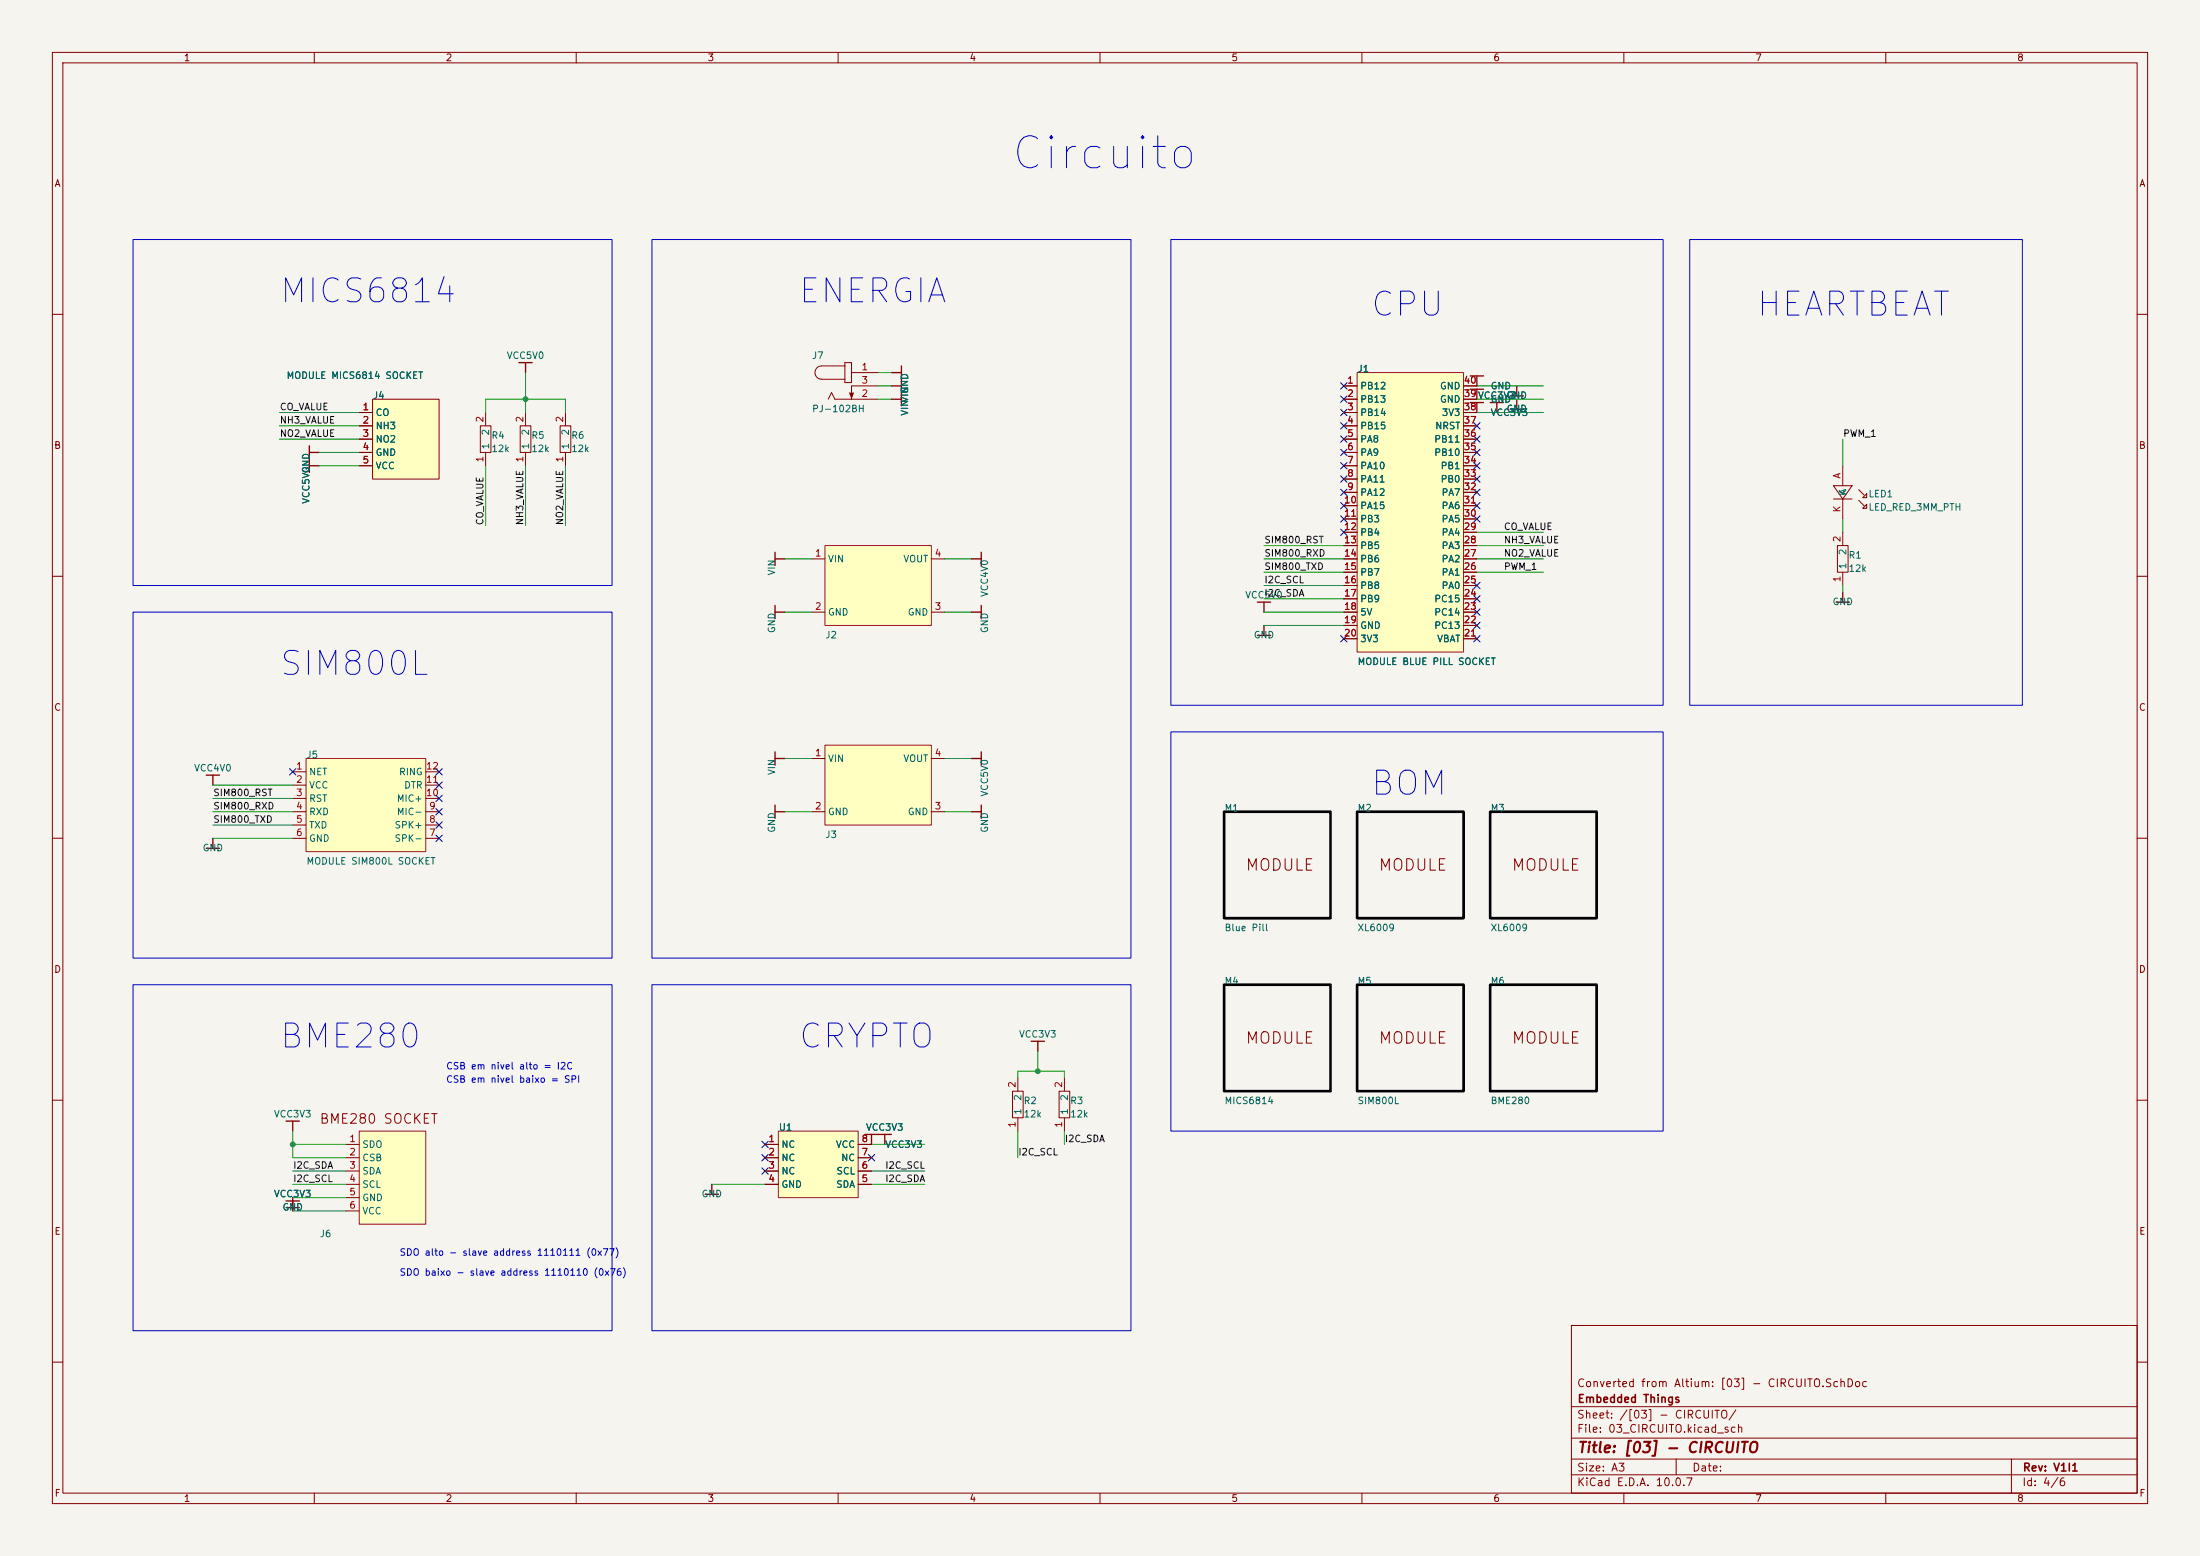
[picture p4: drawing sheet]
<svg xmlns="http://www.w3.org/2000/svg" width="420mm" height="297mm" viewBox="0 0 420 297" stroke-linecap="round" stroke-linejoin="round" font-family="sans-serif">
<path d="M0 0h420v297h-420z" fill="#f5f4ef" stroke="#f5f4ef" stroke-width=".19"/>
<g fill="none" stroke="#840000" stroke-width=".19">
<path d="M10 10h400v277h-400zM12 12h396v273h-396zM60 10v2M110 10v2M160 10v2M210 10v2M260 10v2M310 10v2M360 10v2M10 60h2M161.3 69.9h-4.5a1.27 1.27 0 0 0-1.2 1.2 1.27 1.27 0 0 0 1.2 1.3h4.5M161.3 69.2h1.3v3.8h-1.3z"/>
<path d="M162.6 73.7v2.5h-3.2l-.7-1.3-.6 1.3M408 60h2M10 110h2M408 110h2M10 160h2M408 160h2M10 210h2M408 210h2M300 253h108v32h-108zM10 260h2M300 278.5h108M300 274.5h108"/>
<path d="M300 268.5h108M320 278.5v3M384 278.5v6.5M408 260h2M60 285v2M110 285v2M160 285v2M210 285v2M260 285v2M300 281.5h108M310 285v2M360 285v2"/>
</g>
<path d="M170.2 73.7h1.9M170.2 71.1h1.9M172.1 69.9v5M39.4 148h2.5M40.6 148v1.9" fill="none" stroke="#840000" stroke-width=".25"/>
<path d="M162.1 74.9h1l-.5 1.3z" fill="#840000"/>
<path d="M162.6 71.1h5M162.6 76.2h5M162.6 73.7h5" fill="none" stroke="#840000" stroke-width=".19"/>
<path d="M284.5 76.8h2.5M285.7 76.8v1.9M288.3 75.6h2.5M288.3 78.1h2.5M289.6 73.7v1.9M289.6 76.2v1.9M185.4 116.8h1.9M185.4 106.7h1.9M187.3 105.4v2.6M187.3 115.6v2.5" fill="none" stroke="#840000" stroke-width=".25"/>
<path d="M157.5 104.1h20.3v15.3h-20.3z" fill="#ffffc2"/>
<path d="M157.5 104.1h20.3v15.3h-20.3z" fill="none" stroke="#9e0e29" stroke-width=".19"/>
<path d="M154.9 106.7h2.6M154.9 116.8h2.6M177.8 106.7h2.5M177.8 116.8h2.5" fill="none" stroke="#840000" stroke-width=".19"/>
<path d="M148 105.4v2.6M148 115.6v2.5M148 106.7h1.9M148 116.8h1.9M148 143.5v2.6M148 153.7v2.5M148 144.8h1.9M148 154.9h1.9M185.4 144.8h1.9M185.4 154.9h1.9M187.3 143.5v2.6M187.3 153.7v2.5" fill="none" stroke="#840000" stroke-width=".25"/>
<path d="M157.5 142.2h20.3v15.3h-20.3z" fill="#ffffc2"/>
<path d="M157.5 142.2h20.3v15.3h-20.3z" fill="none" stroke="#9e0e29" stroke-width=".19"/>
<path d="M154.9 144.8h2.6M154.9 154.9h2.6M177.8 144.8h2.5M177.8 154.9h2.5" fill="none" stroke="#840000" stroke-width=".19"/>
<path d="M280.7 74.3h2.5M280.7 71.8h2.5M280.7 76.8h2.5M281.9 71.8v1.9M281.9 74.3v1.9M281.9 76.8v1.9" fill="none" stroke="#840000" stroke-width=".25"/>
<path d="M259.1 71.1h20.3v53.4h-20.3z" fill="#ffffc2"/>
<path d="M259.1 71.1h20.3v53.4h-20.3z" fill="none" stroke="#9e0e29" stroke-width=".19"/>
<g fill="none" stroke="#840000" stroke-width=".19">
<path d="M256.5 73.7h2.6M256.5 76.2h2.6M256.5 78.7h2.6M279.4 73.7h2.5M279.4 76.2h2.5M279.4 78.7h2.5M256.5 81.3h2.6M256.5 83.8h2.6M256.5 86.4h2.6M256.5 88.9h2.6M256.5 91.4h2.6M256.5 94h2.6"/>
<path d="M256.5 96.5h2.6M256.5 99.1h2.6M279.4 81.3h2.5M279.4 83.8h2.5M279.4 86.4h2.5M279.4 88.9h2.5M279.4 91.4h2.5M279.4 94h2.5M279.4 96.5h2.5M279.4 99.1h2.5M256.5 101.6h2.6M256.5 104.1h2.6"/>
<path d="M256.5 106.7h2.6M256.5 109.2h2.6M256.5 111.8h2.6M256.5 114.3h2.6M256.5 116.8h2.6M256.5 119.4h2.6M279.4 101.6h2.5M279.4 104.1h2.5M279.4 106.7h2.5M279.4 109.2h2.5M279.4 111.8h2.5M279.4 114.3h2.5"/>
<path d="M279.4 116.8h2.5M279.4 119.4h2.5M256.5 121.9h2.6M279.4 121.9h2.5"/>
</g>
<path d="M240 114.9h2.6M241.3 114.9v1.9M241.3 119.4v1.9M240 121.3h2.6" fill="none" stroke="#840000" stroke-width=".25"/>
<path d="M148.6 215.9h15.2v12.7h-15.2z" fill="#ffffc2"/>
<path d="M148.6 215.9h15.2v12.7h-15.2z" fill="none" stroke="#9e0e29" stroke-width=".19"/>
<path d="M146 218.4h2.6M163.8 218.4h2.6M146 221h2.6M146 223.5h2.6M146 226.1h2.6M163.8 221h2.6M163.8 223.5h2.6M163.8 226.1h2.6" fill="none" stroke="#840000" stroke-width=".19"/>
<path d="M134.6 228h2.6M135.9 226.1v1.9" fill="none" stroke="#840000" stroke-width=".25"/>
<path d="M68.6 215.9h12.7v17.8h-12.7z" fill="#ffffc2"/>
<path d="M68.6 215.9h12.7v17.8h-12.7z" fill="none" stroke="#9e0e29" stroke-width=".19"/>
<path d="M66 218.4h2.6M66 221h2.6M66 223.5h2.6M66 226.1h2.6M66 228.6h2.6M66 231.1h2.6" fill="none" stroke="#840000" stroke-width=".19"/>
<path d="M350.5 114.9h2.6M351.8 113v1.9M54.6 230.5h2.5M55.9 228.6v1.9" fill="none" stroke="#840000" stroke-width=".25"/>
<g fill="#ffffc2">
<path d="M356.4 94.2v.8h-.8z"/>
<path d="M356.4 96.3v.7h-.8z"/>
</g>
<g fill="none" stroke="#840000" stroke-width=".19">
<path d="M92.7 78.7v2.6M100.3 78.7v2.6M91.7 81.3h2v5.1h-2zM92.7 86.4v2.5M99.3 81.3h2v5.1h-2zM100.3 86.4v2.5M350 92.7h3.6l-1.8 2.6zM350 95.3h3.6M351.8 88.9v3.8M351.8 95.3v3.8M354.8 93.5l1.1 1M354.8 95.5l1.1 1"/>
<path d="M356.4 94.2v.8h-.8zM356.4 96.3v.7h-.8zM350.8 104.1h2v5.1h-2zM351.8 101.6v2.5M351.8 109.2v2.6M193.3 208.3h2v5.1h-2zM194.3 205.7v2.6M194.3 213.4v2.5M202.2 208.3h2v5.1h-2zM203.2 205.7v2.6M203.2 213.4v2.5"/>
</g>
<g fill="none" stroke="#840000" stroke-width=".25">
<path d="M99.1 69.2h2.5M100.3 69.2v1.9M170.2 76.2h1.9M172.1 74.9v2.6M196.8 198.8h2.6M198.1 198.8v1.9M54.6 214h2.5M55.9 214v1.9M165.1 216.5h5.1M166.4 216.5v1.9M168.9 216.5v1.9M54.6 229.2h2.5"/>
<path d="M55.9 229.2v1.9"/>
</g>
<path d="M233.7 154.9h20.3v20.4h-20.3zM259.1 154.9h20.3v20.4h-20.3zM284.5 154.9h20.3v20.4h-20.3zM233.7 188h20.3v20.3h-20.3zM259.1 188h20.3v20.3h-20.3zM284.5 188h20.3v20.3h-20.3z" fill="none" stroke="#000" stroke-width=".51"/>
<path d="M71.1 76.2h12.7v15.2h-12.7z" fill="#ffffc2"/>
<path d="M71.1 76.2h12.7v15.2h-12.7z" fill="none" stroke="#900" stroke-width=".19"/>
<path d="M68.6 78.7h2.5M107.9 78.7v2.6M68.6 81.3h2.5M68.6 83.8h2.5M68.6 86.4h2.5M68.6 88.9h2.5M106.9 81.3h2.1v5.1h-2.1zM107.9 86.4v2.5" fill="none" stroke="#840000" stroke-width=".19"/>
<path d="M59.1 85.1v5.1M59.1 88.9h1.9M59.1 86.4h1.9M39.4 161.9h2.5M40.6 160v1.9" fill="none" stroke="#840000" stroke-width=".25"/>
<path d="M58.4 144.8h22.9v17.8h-22.9z" fill="#ffffc2"/>
<path d="M58.4 144.8h22.9v17.8h-22.9z" fill="none" stroke="#9e0e29" stroke-width=".19"/>
<g fill="none" stroke="#840000" stroke-width=".19">
<path d="M68.6 78.7h2.5M256.5 78.7h2.6M256.5 73.7h2.6M256.5 76.2h2.6M279.4 78.7h2.5M279.4 73.7h2.5M279.4 76.2h2.5M68.6 81.3h2.5M68.6 83.8h2.5M68.6 86.4h2.5M68.6 88.9h2.5M256.5 81.3h2.6"/>
<path d="M256.5 83.8h2.6M256.5 86.4h2.6M256.5 88.9h2.6M256.5 91.4h2.6M256.5 94h2.6M256.5 96.5h2.6M256.5 99.1h2.6M279.4 81.3h2.5M279.4 83.8h2.5M279.4 86.4h2.5M279.4 88.9h2.5M279.4 91.4h2.5"/>
<path d="M279.4 94h2.5M279.4 96.5h2.5M279.4 99.1h2.5M256.5 101.6h2.6M256.5 104.1h2.6M256.5 106.7h2.6M256.5 109.2h2.6M256.5 111.8h2.6M256.5 114.3h2.6M256.5 116.8h2.6M256.5 119.4h2.6M279.4 101.6h2.5"/>
<path d="M279.4 104.1h2.5M279.4 106.7h2.5M279.4 109.2h2.5M279.4 111.8h2.5M279.4 114.3h2.5M279.4 116.8h2.5M279.4 119.4h2.5M256.5 121.9h2.6M279.4 121.9h2.5M55.9 147.3h2.5M55.9 149.9h2.5M55.9 152.4h2.5"/>
<path d="M55.9 154.9h2.5M55.9 157.5h2.5M81.3 147.3h2.5M81.3 149.9h2.5M81.3 152.4h2.5M81.3 154.9h2.5M81.3 157.5h2.5M55.9 160h2.5M81.3 160h2.5M146 218.4h2.6M163.8 218.4h2.6M146 221h2.6"/>
<path d="M146 223.5h2.6M146 226.1h2.6M163.8 221h2.6M163.8 223.5h2.6M163.8 226.1h2.6"/>
</g>
<g fill="none" stroke="#009600" stroke-width=".19">
<path d="M53.3 78.7h15.3M92.7 78.7v-2.5h15.2v2.5M100.3 71.1v7.6M167.6 76.2h2.6M167.6 71.1h2.6M167.6 73.7h2.6M281.9 76.2h12.7M281.9 78.7h12.7M281.9 73.7h12.7M53.3 81.3h15.3M53.3 83.8h15.3M61 88.9h7.6"/>
<path d="M61 86.4h7.6M92.7 88.9v11.4M100.3 88.9v11.4M107.9 88.9v11.4M351.8 83.8v5.1M351.8 99.1v2.5M149.9 116.8h5M149.9 106.7h5M180.3 116.8h5.1M180.3 106.7h5.1M241.3 116.8h15.2M241.3 106.7h15.2"/>
<path d="M241.3 104.1h15.2M241.3 109.2h15.2M241.3 114.3h15.2M241.3 111.8h15.2M241.3 119.4h15.2M281.9 106.7h12.7M281.9 104.1h12.7M281.9 101.6h12.7M281.9 109.2h12.7M351.8 111.8v1.2M40.6 152.4h15.3M40.6 154.9h15.3"/>
<path d="M40.6 149.9h15.3M40.6 157.5h15.3M149.9 144.8h5M149.9 154.9h5M180.3 144.8h5.1M180.3 154.9h5.1M40.6 160h15.3M55.9 218.4h10.1M55.9 215.9v5.1h10.1M166.4 218.4h10.1M194.3 205.7v-1.2h8.9v1.2M194.3 215.9v5.1"/>
<path d="M198.1 200.7v3.8M203.2 215.9v2.5M55.9 223.5h10.1M55.9 228.6h10.1M55.9 231.1h10.1M55.9 226.1h10.1M135.9 226.1h10.1M166.4 223.5h10.1M166.4 226.1h10.1"/>
</g>
<g fill="none" stroke="#000084" stroke-width=".19">
<path d="M255.9 73.1l1.2 1.2M255.9 75.6l1.2 1.2M255.9 78.1l1.2 1.2M257.1 73.1l-1.2 1.2M257.1 75.6l-1.2 1.2M257.1 78.1l-1.2 1.2M255.9 90.8l1.2 1.2M255.9 93.4l1.2 1.2M255.9 95.9l1.2 1.2M255.9 98.5l1.2 1.2M255.9 85.8l1.2 1.2M255.9 88.3l1.2 1.2"/>
<path d="M255.9 80.7l1.2 1.2M255.9 83.2l1.2 1.2M257.1 90.8l-1.2 1.2M257.1 93.4l-1.2 1.2M257.1 95.9l-1.2 1.2M257.1 98.5l-1.2 1.2M257.1 85.8l-1.2 1.2M257.1 88.3l-1.2 1.2M257.1 80.7l-1.2 1.2M257.1 83.2l-1.2 1.2M281.3 93.4l1.2 1.2M281.3 90.8l1.2 1.2"/>
<path d="M281.3 85.8l1.2 1.2M281.3 83.2l1.2 1.2M281.3 80.7l1.2 1.2M281.3 88.3l1.2 1.2M281.3 95.9l1.2 1.2M281.3 98.5l1.2 1.2M282.5 93.4l-1.2 1.2M282.5 90.8l-1.2 1.2M282.5 85.8l-1.2 1.2M282.5 83.2l-1.2 1.2M282.5 80.7l-1.2 1.2M282.5 95.9l-1.2 1.2"/>
<path d="M282.5 88.3l-1.2 1.2M282.5 98.5l-1.2 1.2M255.9 101l1.2 1.2M257.1 101l-1.2 1.2M281.3 113.7l1.2 1.2M281.3 111.2l1.2 1.2M281.3 116.2l1.2 1.2M281.3 118.8l1.2 1.2M282.5 113.7l-1.2 1.2M282.5 111.2l-1.2 1.2M282.5 116.2l-1.2 1.2M282.5 118.8l-1.2 1.2"/>
<path d="M255.9 121.3l1.2 1.2M257.1 121.3l-1.2 1.2M281.3 121.3l1.2 1.2M282.5 121.3l-1.2 1.2M55.3 146.7l1.2 1.2M56.5 146.7l-1.2 1.2M83.2 159.4l1.2 1.2M83.2 156.9l1.2 1.2M83.2 146.7l1.2 1.2M83.2 149.3l1.2 1.2M83.2 151.8l1.2 1.2M83.2 154.3l1.2 1.2"/>
<path d="M84.4 159.4l-1.2 1.2M84.4 156.9l-1.2 1.2M84.4 146.7l-1.2 1.2M84.4 149.3l-1.2 1.2M84.4 151.8l-1.2 1.2M84.4 154.3l-1.2 1.2M145.4 217.8l1.3 1.2M146.7 217.8l-1.3 1.2M145.4 220.4l1.3 1.2M145.4 222.9l1.3 1.2M146.7 220.4l-1.3 1.2M146.7 222.9l-1.3 1.2"/>
<path d="M165.8 220.4l1.2 1.2M167 220.4l-1.2 1.2"/>
</g>
<path d="M25.4 45.7h91.4v66.1h-91.4zM124.5 45.7h91.4v137.2h-91.4zM223.5 45.7h94v88.9h-94zM322.6 45.7h63.5v88.9h-63.5zM25.4 116.8h91.4v66.1h-91.4zM223.5 139.7h94v76.2h-94zM25.4 188h91.4v66h-91.4zM124.5 188h91.4v66h-91.4z" fill="none" stroke="#0000c2" stroke-width=".19"/>
<g fill="#009600" stroke="#009600" stroke-width=".19">
<circle cx="100.3" cy="76.2" r=".46"/>
<circle cx="198.1" cy="204.5" r=".46"/>
<circle cx="55.9" cy="218.4" r=".46"/>
</g>
<text font-size="6.1" fill="#0000c2" x="192.5" y="33.9">Circuito</text>
<g font-size="4.6" fill="#0000c2">
<text x="53" y="59">MICS6814</text>
<text x="152" y="59">ENERGIA</text>
<text x="261.3" y="61.5">CPU</text>
<text x="334.9" y="61.5">HEARTBEAT</text>
<text x="53" y="130.1">SIM800L</text>
<text x="261.3" y="153">BOM</text>
<text x="53" y="201.2">BME280</text>
<text x="152" y="201.2">CRYPTO</text>
</g>
<g font-size="2.2" fill="#840000">
<text x="237.6" y="166.8">MODULE</text>
<text x="263" y="166.8">MODULE</text>
<text x="288.4" y="166.8">MODULE</text>
<text x="237.6" y="199.8">MODULE</text>
<text x="263" y="199.8">MODULE</text>
<text x="288.4" y="199.8">MODULE</text>
</g>
<text font-size="2" fill="#840000" x="301" y="277.8">Title: [03] - CIRCUITO</text>
<text font-size="1.8" fill="#840000" x="60.9" y="215">BME280 SOCKET</text>
<g font-size="1.5" fill="#840000">
<text x="300.9" y="265.1">Converted from Altium: [03] - CIRCUITO.SchDoc</text>
<text x="301" y="268.1">Embedded Things</text>
<text x="300.9" y="273.8">File: 03_CIRCUITO.kicad_sch</text>
<text x="300.9" y="271.1">Sheet: /[03] - CIRCUITO/</text>
<text x="300.9" y="281.2">Size: A3</text>
<text x="322.9" y="281.2">Date:</text>
<text x="386" y="281.2">Rev: V1I1</text>
<text x="300.9" y="284">KiCad E.D.A. 10.0.7</text>
<text x="385.9" y="284">Id: 4/6</text>
</g>
<g font-size="1.3" fill="#840000">
<text x="35" y="12">1</text>
<text x="85" y="12">2</text>
<text x="135" y="12">3</text>
<text x="185" y="12">4</text>
<text x="235" y="12">5</text>
<text x="285" y="12">6</text>
<text x="335" y="12">7</text>
<text x="385" y="12">8</text>
<text x="10.3" y="36">A</text>
<text x="408.3" y="36">A</text>
<text x="10.2" y="86">B</text>
<text x="408.2" y="86">B</text>
<text x="10.2" y="136">C</text>
<text x="408.2" y="136">C</text>
<text x="10.2" y="186">D</text>
<text x="408.2" y="186">D</text>
<text x="10.3" y="236">E</text>
<text x="408.3" y="236">E</text>
<text x="10.3" y="286">F</text>
<text x="35" y="287">1</text>
<text x="85" y="287">2</text>
<text x="135" y="287">3</text>
<text x="185" y="287">4</text>
<text x="235" y="287">5</text>
<text x="285" y="287">6</text>
<text x="335" y="287">7</text>
<text x="385" y="287">8</text>
<text x="408.3" y="286">F</text>
</g>
<g font-size="1.3" fill="#006464">
<text x="96.6" y="68.8">VCC5V0</text>
<text x="154.9" y="68.8">J7</text>
<text x="259.1" y="71.4">J1</text>
<text x="54.6" y="72.6">MODULE MICS6814 SOCKET</text>
<text x="71.1" y="76.4">J4</text>
<text x="173.7" y="76.9" transform="rotate(-90 173.7 76.9)">VIN</text>
<text x="173.7" y="75.2" transform="rotate(-90 173.7 75.2)">GND</text>
<text x="259.6" y="74.6">PB12</text>
<text x="259.6" y="77.2">PB13</text>
<text x="274.8" y="77.2">GND</text>
<text x="274.8" y="74.6">GND</text>
<text x="282.1" y="76.4">VCC3V3</text>
<text x="284.5" y="77.2">GND</text>
<text x="284.5" y="74.6">GND</text>
<text x="287.5" y="76.4">GND</text>
<text x="71.6" y="79.7">CO</text>
<text x="71.6" y="82.2">NH3</text>
<text x="93.7" y="83.2" transform="rotate(-90 93.7 83.2)">2</text>
<text x="101.3" y="83.2" transform="rotate(-90 101.3 83.2)">2</text>
<text x="108.9" y="83.2" transform="rotate(-90 108.9 83.2)">2</text>
<text x="154.9" y="79">PJ-102BH</text>
<text x="173.7" y="79.5" transform="rotate(-90 173.7 79.5)">VIN</text>
<text x="259.6" y="79.7">PB14</text>
<text x="259.6" y="82.2">PB15</text>
<text x="273.9" y="82.2">NRST</text>
<text x="275.2" y="79.7">3V3</text>
<text x="284.5" y="79.7">VCC3V3</text>
<text x="287.5" y="79">GND</text>
<text x="71.6" y="84.8">NO2</text>
<text x="71.6" y="87.3">GND</text>
<text x="71.6" y="89.9">VCC</text>
<text x="93.7" y="85.9" transform="rotate(-90 93.7 85.9)">1</text>
<text x="93.7" y="84.1">R4</text>
<text x="93.7" y="86.6">12k</text>
<text x="101.3" y="85.9" transform="rotate(-90 101.3 85.9)">1</text>
<text x="101.3" y="84.1">R5</text>
<text x="101.3" y="86.6">12k</text>
<text x="108.9" y="85.9" transform="rotate(-90 108.9 85.9)">1</text>
<text x="109" y="84.1">R6</text>
<text x="109" y="86.6">12k</text>
<text x="259.6" y="84.8">PA8</text>
<text x="259.6" y="87.3">PA9</text>
<text x="259.6" y="89.9">PA10</text>
<text x="273.7" y="87.3">PB10</text>
<text x="273.7" y="84.8">PB11</text>
<text x="274.9" y="89.9">PB1</text>
<text x="59.4" y="90.5" transform="rotate(-90 59.4 90.5)">GND</text>
<text x="259.6" y="92.4">PA11</text>
<text x="259.6" y="94.9">PA12</text>
<text x="274.9" y="92.4">PB0</text>
<text x="275.1" y="94.9">PA7</text>
<text x="352.8" y="94.8" transform="rotate(-90 352.8 94.8)">K</text>
<text x="352.8" y="94.5" transform="rotate(-90 352.8 94.5)">A</text>
<text x="356.6" y="95.2">LED1</text>
<text x="59.4" y="96.3" transform="rotate(-90 59.4 96.3)">VCC5V0</text>
<text x="259.6" y="97.5">PA15</text>
<text x="259.6" y="100">PB3</text>
<text x="275.1" y="100">PA5</text>
<text x="275.1" y="97.5">PA6</text>
<text x="356.6" y="97.8">LED_RED_3MM_PTH</text>
<text x="158" y="107.6">VIN</text>
<text x="172.3" y="107.6">VOUT</text>
<text x="259.6" y="102.6">PB4</text>
<text x="259.6" y="105.1">PB5</text>
<text x="259.6" y="107.6">PB6</text>
<text x="275.1" y="107.6">PA2</text>
<text x="275.1" y="105.1">PA3</text>
<text x="275.1" y="102.6">PA4</text>
<text x="352.8" y="106.1" transform="rotate(-90 352.8 106.1)">2</text>
<text x="352.8" y="106.9">R1</text>
<text x="148.3" y="109.9" transform="rotate(-90 148.3 109.9)">VIN</text>
<text x="259.6" y="110.2">PB7</text>
<text x="259.6" y="112.7">PB8</text>
<text x="275.1" y="112.7">PA0</text>
<text x="275.1" y="110.2">PA1</text>
<text x="352.8" y="108.7" transform="rotate(-90 352.8 108.7)">1</text>
<text x="352.8" y="109.5">12k</text>
<text x="158" y="117.8">GND</text>
<text x="173.2" y="117.8">GND</text>
<text x="188.9" y="114.1" transform="rotate(-90 188.9 114.1)">VCC4V0</text>
<text x="237.6" y="114.5">VCC5V0</text>
<text x="259.6" y="115.3">PB9</text>
<text x="259.6" y="117.8">5V</text>
<text x="273.7" y="117.8">PC14</text>
<text x="273.7" y="115.3">PC15</text>
<text x="349.7" y="115.8">GND</text>
<text x="148.3" y="120.9" transform="rotate(-90 148.3 120.9)">GND</text>
<text x="157.5" y="122.2">J2</text>
<text x="188.9" y="120.9" transform="rotate(-90 188.9 120.9)">GND</text>
<text x="239.2" y="122.2">GND</text>
<text x="259.6" y="120.3">GND</text>
<text x="259.6" y="122.9">3V3</text>
<text x="273.7" y="120.3">PC13</text>
<text x="274.2" y="122.9">VBAT</text>
<text x="259.1" y="127.2">MODULE BLUE PILL SOCKET</text>
<text x="36.9" y="147.6">VCC4V0</text>
<text x="58.4" y="145">J5</text>
<text x="58.9" y="148.3">NET</text>
<text x="76.1" y="148.3">RING</text>
<text x="148.3" y="148" transform="rotate(-90 148.3 148)">VIN</text>
<text x="158" y="145.7">VIN</text>
<text x="172.3" y="145.7">VOUT</text>
<text x="58.9" y="150.8">VCC</text>
<text x="58.9" y="153.4">RST</text>
<text x="58.9" y="155.9">RXD</text>
<text x="75.6" y="155.9">MIC-</text>
<text x="75.6" y="153.4">MIC+</text>
<text x="77" y="150.8">DTR</text>
<text x="158" y="155.9">GND</text>
<text x="173.2" y="155.9">GND</text>
<text x="188.9" y="152.2" transform="rotate(-90 188.9 152.2)">VCC5V0</text>
<text x="233.7" y="155.2">M1</text>
<text x="259.1" y="155.2">M2</text>
<text x="284.5" y="155.2">M3</text>
<text x="58.9" y="158.4">TXD</text>
<text x="58.9" y="161">GND</text>
<text x="75.2" y="161">SPK-</text>
<text x="75.2" y="158.4">SPK+</text>
<text x="148.3" y="159" transform="rotate(-90 148.3 159)">GND</text>
<text x="157.5" y="160.3">J3</text>
<text x="188.9" y="159" transform="rotate(-90 188.9 159)">GND</text>
<text x="38.6" y="162.8">GND</text>
<text x="58.4" y="165.3">MODULE SIM800L SOCKET</text>
<text x="233.7" y="178">Blue Pill</text>
<text x="259.1" y="178">XL6009</text>
<text x="284.5" y="178">XL6009</text>
<text x="233.7" y="188.2">M4</text>
<text x="259.1" y="188.2">M5</text>
<text x="284.5" y="188.2">M6</text>
<text x="194.4" y="198.4">VCC3V3</text>
<text x="52.2" y="213.6">VCC3V3</text>
<text x="195.3" y="212.9" transform="rotate(-90 195.3 212.9)">1</text>
<text x="195.3" y="210.2" transform="rotate(-90 195.3 210.2)">2</text>
<text x="195.3" y="211.1">R2</text>
<text x="195.3" y="213.6">12k</text>
<text x="204.2" y="212.9" transform="rotate(-90 204.2 212.9)">1</text>
<text x="204.2" y="210.2" transform="rotate(-90 204.2 210.2)">2</text>
<text x="204.2" y="211.1">R3</text>
<text x="204.2" y="213.6">12k</text>
<text x="233.7" y="211.1">MICS6814</text>
<text x="259.1" y="211.1">SIM800L</text>
<text x="284.5" y="211.1">BME280</text>
<text x="69.1" y="219.4">SDO</text>
<text x="69.1" y="221.9">CSB</text>
<text x="148.6" y="216.1">U1</text>
<text x="149.1" y="219.4">NC</text>
<text x="149.1" y="221.9">NC</text>
<text x="159.5" y="219.4">VCC</text>
<text x="160.5" y="221.9">NC</text>
<text x="165.2" y="216.1">VCC3V3</text>
<text x="168.9" y="219.4">VCC3V3</text>
<text x="69.1" y="224.5">SDA</text>
<text x="69.1" y="227">SCL</text>
<text x="149.1" y="224.5">NC</text>
<text x="149.1" y="227">GND</text>
<text x="159.5" y="227">SDA</text>
<text x="159.6" y="224.5">SCL</text>
<text x="52.2" y="228.8">VCC3V3</text>
<text x="53.8" y="231.4">GND</text>
<text x="69.1" y="229.6">GND</text>
<text x="69.1" y="232.1">VCC</text>
<text x="133.8" y="228.8">GND</text>
<text x="60.9" y="236.5">J6</text>
</g>
<g font-size="1.3" fill="#a90000">
<text x="164.4" y="71">1</text>
<text x="164.4" y="76.1">2</text>
<text x="164.4" y="73.5">3</text>
<text x="257.1" y="73.5">1</text>
<text x="257.1" y="76.1">2</text>
<text x="279.3" y="76.1">39</text>
<text x="279.3" y="73.5">40</text>
<text x="69.1" y="78.6">1</text>
<text x="69.1" y="81.1">2</text>
<text x="69.1" y="83.7">3</text>
<text x="92.6" y="80.7" transform="rotate(-90 92.6 80.7)">2</text>
<text x="100.2" y="80.7" transform="rotate(-90 100.2 80.7)">2</text>
<text x="107.8" y="80.7" transform="rotate(-90 107.8 80.7)">2</text>
<text x="257.1" y="78.6">3</text>
<text x="257.1" y="81.1">4</text>
<text x="257.1" y="83.7">5</text>
<text x="279.3" y="83.7">36</text>
<text x="279.3" y="81.1">37</text>
<text x="279.3" y="78.6">38</text>
<text x="69.1" y="86.2">4</text>
<text x="69.1" y="88.8">5</text>
<text x="92.6" y="88.4" transform="rotate(-90 92.6 88.4)">1</text>
<text x="100.2" y="88.4" transform="rotate(-90 100.2 88.4)">1</text>
<text x="107.8" y="88.4" transform="rotate(-90 107.8 88.4)">1</text>
<text x="257.1" y="86.2">6</text>
<text x="257.1" y="88.8">7</text>
<text x="279.3" y="88.8">34</text>
<text x="279.3" y="86.2">35</text>
<text x="257.1" y="91.3">8</text>
<text x="257.1" y="93.8">9</text>
<text x="279.3" y="93.8">32</text>
<text x="279.3" y="91.3">33</text>
<text x="351.7" y="91.5" transform="rotate(-90 351.7 91.5)">A</text>
<text x="256.5" y="96.4">10</text>
<text x="256.5" y="98.9">11</text>
<text x="256.5" y="101.5">12</text>
<text x="279.3" y="101.5">29</text>
<text x="279.3" y="98.9">30</text>
<text x="279.3" y="96.4">31</text>
<text x="351.7" y="97.9" transform="rotate(-90 351.7 97.9)">K</text>
<text x="155.5" y="106.5">1</text>
<text x="178.3" y="106.5">4</text>
<text x="256.5" y="104">13</text>
<text x="256.5" y="106.5">14</text>
<text x="279.3" y="106.5">27</text>
<text x="279.3" y="104">28</text>
<text x="351.7" y="103.6" transform="rotate(-90 351.7 103.6)">2</text>
<text x="256.5" y="109.1">15</text>
<text x="256.5" y="111.6">16</text>
<text x="279.3" y="111.6">25</text>
<text x="279.3" y="109.1">26</text>
<text x="351.7" y="111.2" transform="rotate(-90 351.7 111.2)">1</text>
<text x="155.5" y="116.7">2</text>
<text x="178.3" y="116.7">3</text>
<text x="256.5" y="114.2">17</text>
<text x="256.5" y="116.7">18</text>
<text x="256.5" y="119.2">19</text>
<text x="279.3" y="119.2">22</text>
<text x="279.3" y="116.7">23</text>
<text x="279.3" y="114.2">24</text>
<text x="256.5" y="121.8">20</text>
<text x="279.3" y="121.8">21</text>
<text x="56.4" y="147.2">1</text>
<text x="56.4" y="149.7">2</text>
<text x="81.2" y="149.7">11</text>
<text x="81.2" y="147.2">12</text>
<text x="155.5" y="144.6">1</text>
<text x="178.3" y="144.6">4</text>
<text x="56.4" y="152.3">3</text>
<text x="56.4" y="154.8">4</text>
<text x="81.2" y="152.3">10</text>
<text x="81.8" y="154.8">9</text>
<text x="155.5" y="154.8">2</text>
<text x="178.3" y="154.8">3</text>
<text x="56.4" y="157.3">5</text>
<text x="56.4" y="159.9">6</text>
<text x="81.8" y="159.9">7</text>
<text x="81.8" y="157.3">8</text>
<text x="194.2" y="207.7" transform="rotate(-90 194.2 207.7)">2</text>
<text x="203.1" y="207.7" transform="rotate(-90 203.1 207.7)">2</text>
<text x="194.2" y="215.4" transform="rotate(-90 194.2 215.4)">1</text>
<text x="203.1" y="215.4" transform="rotate(-90 203.1 215.4)">1</text>
<text x="66.6" y="218.3">1</text>
<text x="66.6" y="220.8">2</text>
<text x="146.6" y="218.3">1</text>
<text x="146.6" y="220.8">2</text>
<text x="164.4" y="220.8">7</text>
<text x="164.4" y="218.3">8</text>
<text x="66.6" y="223.4">3</text>
<text x="66.6" y="225.9">4</text>
<text x="146.6" y="223.4">3</text>
<text x="146.6" y="225.9">4</text>
<text x="164.4" y="225.9">5</text>
<text x="164.4" y="223.4">6</text>
<text x="66.6" y="228.5">5</text>
<text x="66.6" y="231">6</text>
</g>
<g font-size="1.3" fill="#0f0f0f">
<text x="53.3" y="81.2">NH3_VALUE</text>
<text x="53.3" y="83.7">NO2_VALUE</text>
<text x="53.3" y="78.6">CO_VALUE</text>
<text x="351.8" y="83.7">PWM_1</text>
<text x="92.6" y="100.4" transform="rotate(-90 92.6 100.4)">CO_VALUE</text>
<text x="100.2" y="100.4" transform="rotate(-90 100.2 100.4)">NH3_VALUE</text>
<text x="107.8" y="100.4" transform="rotate(-90 107.8 100.4)">NO2_VALUE</text>
<text x="287" y="101.5">CO_VALUE</text>
<text x="241.3" y="104">SIM800_RST</text>
<text x="241.3" y="106.6">SIM800_RXD</text>
<text x="287" y="104">NH3_VALUE</text>
<text x="287" y="106.6">NO2_VALUE</text>
<text x="241.3" y="111.6">I2C_SCL</text>
<text x="241.3" y="109.1">SIM800_TXD</text>
<text x="287" y="109.1">PWM_1</text>
<text x="241.3" y="114.2">I2C_SDA</text>
<text x="40.6" y="154.8">SIM800_RXD</text>
<text x="40.6" y="152.3">SIM800_RST</text>
<text x="40.6" y="157.4">SIM800_TXD</text>
<text x="194.3" y="220.9">I2C_SCL</text>
<text x="203.2" y="218.3">I2C_SDA</text>
<text x="55.9" y="223.4">I2C_SDA</text>
<text x="55.9" y="225.9">I2C_SCL</text>
<text x="168.9" y="225.9">I2C_SDA</text>
<text x="168.9" y="223.4">I2C_SCL</text>
</g>
<g font-size="1.3" fill="#0000c2">
<text x="85.1" y="204.4">CSB em nivel alto = I2C</text>
<text x="85.1" y="207">CSB em nivel baixo = SPI</text>
<text x="76.2" y="243.8">SDO baixo - slave address 1110110 (0x76)</text>
<text x="76.2" y="240">SDO alto - slave address 1110111 (0x77)</text>
</g>
</svg>
